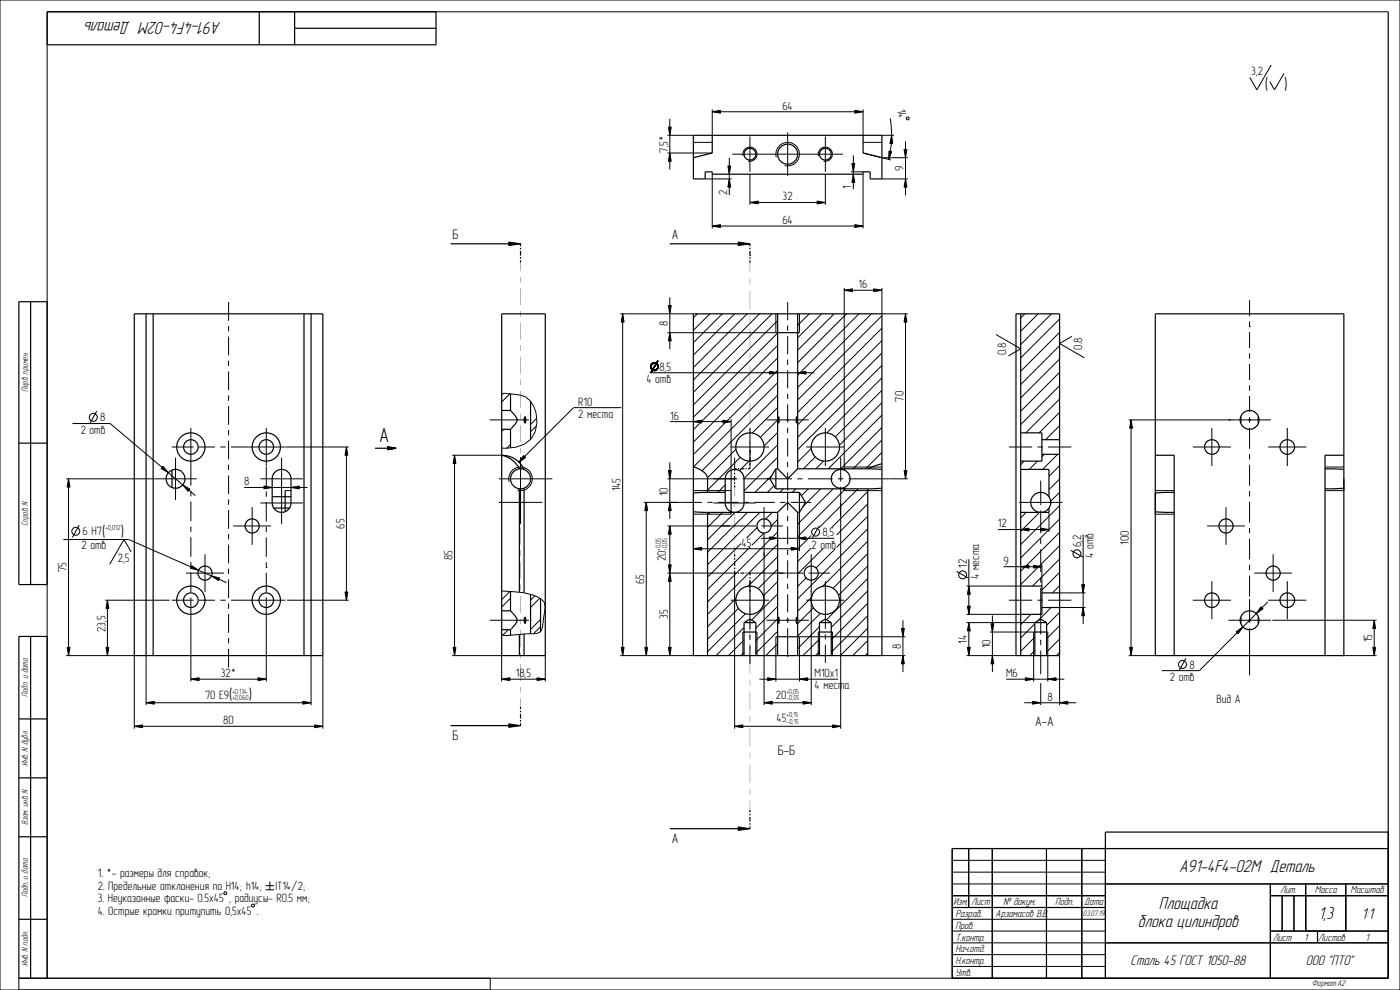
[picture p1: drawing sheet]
<svg xmlns="http://www.w3.org/2000/svg" width="594mm" height="420mm" viewBox="0 0 594 420" stroke-linecap="round" stroke-linejoin="round" font-family="sans-serif">
<g fill="#000">
<path d="M302.2 47.4l3.5-.6v1.2zM362.7 46.8l3.5 .6-3.5 .6zM378.3 57.4l.5 3.5h-1.2zM309.4 75.9l.6 3.5h-1.2zM308.8 70.4h1.2l-.6 3.5zM362.1 73.9l.6 3.5h-1.2zM361.5 69.4h1.2l-.6 3.5zM377.2 64.1l1.2 .2-1.3 3.3zM384.2 75.9l.6 3.5h-1.2zM383.6 63.4h1.2l-.6 3.5zM302.2 95.9l3.5-.6v1.2zM318.2 85.9l3.5-.6v1.2z"/>
<path d="M346.7 85.3l3.5 .6-3.5 .6zM362.7 95.3l3.5 .6-3.5 .6zM215.9 102.7l5 .7-5 .8zM313.2 102.7l5 .7-5 .8zM264.2 133.1l.6 3.5h-1.2zM283.6 129.6h1.2l-.6 3.5zM358.2 123.1l3.5-.6v1.2zM370.7 122.5l3.5 .6-3.5 .6zM384.2 133.1l.6 3.5h-1.2zM284.2 141.1l.6 3.5h-1.2zM294.2 178.9l3.5-.6v1.2zM306.7 178.3l3.5 .6-3.5 .6z"/>
<path d="M479.9 178.1l.6 3.5h-1.2zM147 189.6l.6 3.5h-1.2zM192.9 193.1l.6 3.5h-1.2zM222.2 193.3l.8 .8-2.9 2.1zM29.1 203.1l.6 3.5h-1.2zM69.1 197.8l2.3 2.8-3-1.8zM77.5 205.7l3.1 1.8-.8 .9zM112 206.2l3.5 .6-3.5 .6zM123.5 206.8l3.5-.6v1.2zM274.2 213.1l.6 3.5h-1.2zM383.6 199.6h1.2l-.6 3.5zM284.2 223.1l.6 3.5h-1.2z"/>
<path d="M294.2 232.8l3.5-.6v1.2zM326.4 227.8l3.5 .6-3.5 .6zM338.4 228.4l3.5-.6v1.2zM335.7 232.2l3.5 .6-3.5 .6zM433.1 224.7l3.5-.6v1.2zM441.6 224.1l3.5 .6-3.5 .6zM45.6 254.6l.6 3.5h-1.2zM81.3 240l2.9 1.9-3.4-.8zM89.7 244.3l3.5 .9-.5 1.1zM146.4 251.1h1.2l-.6 3.5zM284.2 243.1l.6 3.5h-1.2zM283.6 239.6h1.2l-.6 3.5z"/>
<path d="M411.1 248.6l.6 3.5h-1.2zM433.1 240.4l3.5-.6v1.2zM438.6 239.8l3.5 .6-3.5 .6zM459.6 257.7l.6 3.5h-1.2zM459 248h1.2l-.6 3.5zM28.5 274.6h1.2l-.6 3.5zM45 274.6h1.2l-.6 3.5zM192.3 274.6h1.2l-.6 3.5zM263.6 274.6h1.2l-.6 3.5zM273.6 274.6h1.2l-.6 3.5zM283.6 274.6h1.2l-.6 3.5zM383.1 278.1l.6 3.5h-1.2z"/>
<path d="M382.5 266.6h1.2l-.6 3.5zM410.5 257.1h1.2l-.6 3.5zM410.5 274.6h1.2l-.6 3.5zM411.1 264.1l.6 3.5h-1.2zM421.1 278.1l.6 3.5h-1.2zM420.5 264.6h1.2l-.6 3.5zM479.3 274.6h1.2l-.6 3.5zM524.5 268l2.9-2-2.1 2.9zM535 257.4l.9 .8-2.9 2.1zM582.5 274.6h1.2l-.6 3.5zM583.1 263.1l.6 3.5h-1.2zM62 298.1l3.5-.6v1.2z"/>
<path d="M128.5 297.5l3.5 .6-3.5 .6zM212.9 288.1l3.5-.6v1.2zM227.9 287.5l3.5 .6-3.5 .6zM324.2 298.1l3.5-.6v1.2zM325.7 287.5l3.5 .6-3.5 .6zM339.2 288.1l3.5-.6v1.2zM340.7 297.5l3.5 .6-3.5 .6zM435.1 287.5l3.5 .6-3.5 .6zM438.1 297.5l3.5 .6-3.5 .6zM444.6 288.1l3.5-.6v1.2zM449.6 298.1l3.5-.6v1.2zM57 308.1l3.5-.6v1.2z"/>
<path d="M133.5 307.5l3.5 .6-3.5 .6zM215.9 307.1l5 .7-5 .8zM311.7 308.1l3.5-.6v1.2zM353.2 307.5l3.5 .6-3.5 .6zM313.2 350.8l5 .8-5 .7z"/>
</g>
<g fill="none" stroke="#000" stroke-width=".42">
<path d="M0 0h594v420h-594zM589 5h-569v410M302.2 47.4l3.5-.6v1.2zM302.2 46.4v11M302.2 47.4h64M362.7 46.8l3.5 .6-3.5 .6zM366.2 46.4v11M374.2 57.4h5.1M377.7 50.2a42.2 42.2 0 0 1-.6 17.4M378.3 57.4l.5 3.5h-1.2zM384.2 59.9v23M384.7 49.7l.9 .2-.1 .9-.9-.2z"/>
<path d="M294.2 60.4h8M299.2 75.9h11.2M302.2 73.9v23M308.8 70.4h1.2l-.6 3.5zM309.4 75.9l.6 3.5h-1.2zM309.4 66.9v15.8M315.3 66.2a3 3 0 0 1 2.6-3.8 3 3 0 0 1 3.3 3.3 3 3 0 0 1-3.8 2.6M318.2 73.9v13M329.4 66.7a5 5 0 0 1 4.4-6.3 5 5 0 0 1 5.4 5.4 5 5 0 0 1-6.3 4.4M347.3 66.2a3 3 0 0 1 2.6-3.8 3 3 0 0 1 3.3 3.3 3 3 0 0 1-3.8 2.6M350.2 73.9v13M361.1 72.9h5.1"/>
<path d="M361.5 69.4h1.2l-.6 3.5zM362.1 73.9l.6 3.5h-1.2zM362.1 65.9v14.4M366.2 60.4h8M366.2 64.9l11.8 3M366.2 73.9v23M374.2 75.9h11M374.2 66.9h11M377.2 64.1l1.2 .2-1.3 3.3zM383.6 63.4h1.2l-.6 3.5zM384.2 75.9l.6 3.5h-1.2zM302.2 95.9l3.5-.6v1.2z"/>
<path d="M302.2 95.9h64M318.2 85.9l3.5-.6v1.2zM318.2 85.9h32M346.7 85.3l3.5 .6-3.5 .6zM362.7 95.3l3.5 .6-3.5 .6zM215.9 102.7l5 .7-5 .8zM313.2 102.7l5 .7-5 .8zM263.2 133.1h31M264.2 133.1l.6 3.5h-1.2zM264.2 133.1v145M283.6 129.6h1.2l-.6 3.5zM284.2 126.1v22"/>
<path d="M295.9 133.1l-1.7 1.7M301.2 133.1l-7 7M306.4 133.1l-12.2 12.3M311.7 133.1l-17.5 17.6M317 133.1l-22.8 22.8M322.3 133.1l-28.1 28.1M327.5 133.1l-33.3 33.4M329.2 133.1v8h-46M329.9 136l-35.7 35.8M339.2 133.1v8M343.4 133.1l-5 5M348.6 133.1l-10.2 10.2"/>
<path d="M353.9 133.1l-15.5 15.5M358.2 123.1l3.5-.6v1.2zM358.2 122.1v76h16M358.2 123.1h16M359.2 133.1l-20.8 20.8M364.4 133.1l-26 26M369.7 133.1l-31.3 31.3M370.7 122.5l3.5 .6-3.5 .6zM374.2 133.9l-35.8 35.8M374.2 139.2l-35.8 35.8M374.2 122.1v11h11M384.2 133.1l.6 3.5h-1.2z"/>
<path d="M384.2 133.1v70M434.8 133.1l-1.7 1.8M440.5 133.1l-7.4 7.4M446.1 133.1l-13 13.1M449.6 135.4l-16.5 16.5M284.2 141.1l.6 3.5h-1.2zM329.9 141.3l-35.7 35.7M329.9 146.6l-35.7 35.7M329.9 151.8l-35.7 35.8M329.9 157.1l-35.7 35.7M374.2 144.5l-35.8 35.7M374.2 149.8l-35.8 35.7"/>
<path d="M374.2 155l-35.8 35.8M449.6 141l-16.5 16.5M449.6 146.7l-16.5 16.5M449.6 152.3l-16.5 16.5M449.6 158l-16.5 16.5M30.7 179.7h16l36.2 30.5M41 174.4l-2.9 5.3M212.9 167.1a25 25 0 0 1 10.2 1.3 13 13 0 0 1 2.2 17.9 15.7 15.7 0 0 1-12.4 3.8M213.4 166.9l-.5 .6M216.3 167.1l-3.4 3.5M225.3 170.5l-.2 .2M227.7 177.5l-2.6 2.6"/>
<path d="M263.6 172.9h-20.2l-23.3 23.3M284.4 178.9h25.8M294.2 178.9l3.5-.6v1.2zM306.7 178.3l3.5 .6-3.5 .6zM310.2 177.9v30.2h-16M329.9 162.4l-35.6 35.6M329.9 167.6l-32.1 32.1M329.9 172.9l-10.8 10.8M329.9 178.2l-7.3 7.3M374.2 160.3l-23.4 23.4M374.2 165.6l-19.8 19.8M374.2 170.8l-18.1 18.1"/>
<path d="M374.2 176.1l-22.8 22.8M449.6 169.3l-14.4 14.3M449.6 163.6l-16.5 16.5M449.6 174.9l-8.7 8.7M478.9 178.1h43.4M479.9 178.1l.6 3.5h-1.2zM479.9 178.1v100M69.1 197.8l2.3 2.8-3-1.8zM119.5 194.1v28.3M121.2 189.6h26.8M147 189.6l.6 3.5h-1.2zM147 189.6v65"/>
<path d="M191.9 193.1h21M192.9 193.1l.6 3.5h-1.2zM192.9 193.1v85M213.7 182.1l-.8 .9M216.6 188.6l-1.6 1.6M222.2 193.3l.8 .8-2.9 2.1zM227.6 180.7l-2.5 2.5M311.7 194.1v4.8M312.3 190.6l-12.1 12.1M314.1 194l-13.9 13.9M317.8 195.6l-4.1 4.1M329.9 183.5l-5.7 5.7"/>
<path d="M329.9 188.7l-14.2 14.3M329.9 194l-14.2 14.3M344.2 190.2l-5.8 5.8M345.9 193.8l-5 5.1M349.5 195.6l-3.4 3.3M374.2 181.4l-17.5 17.5M374.2 186.7l-12.2 12.2M374.2 191.9l-7 7M383.6 199.6h1.2l-.6 3.5zM434.5 195.6l-1.4 1.5M440.2 195.6l-3.5 3.5M443.1 192.7l-1 1.1"/>
<path d="M448.7 192.7l-6.4 6.4M449.6 180.6l-6 5.9M449.6 186.3l-.3 .2M449.6 197.6l-4.5 4.5M562.2 198.1h8M28.1 203.1h37.4M29.1 203.1l.6 3.5h-1.2zM29.1 203.1v75M77.5 205.7l3.1 1.8-.8 .9zM103.6 206.8h26.9M110.5 213.4h18M110.5 203.1h18"/>
<path d="M112 206.2l3.5 .6-3.5 .6zM121 208.1h2.5M123.5 206.8l3.5-.6v1.2zM216 204.4a5 5 0 0 1 4.4-6.2 5 5 0 0 1 5.4 5.4 5 5 0 0 1-6.2 4.4M273.2 213.1h14.4M274.2 213.1l.6 3.5h-1.2zM274.2 213.1v65M294.2 218.1h16M294.2 209.2v24.6M301.3 217.4l-1.1 1.1M302.7 213.4h18M306.6 217.4l-6.4 6.3"/>
<path d="M307.7 205.7l-3.2 3.2M311.8 217.4l-11.6 11.6M312.8 203.1h-10.1M315.1 203.1h11.6M317.1 217.4l-16.9 16.9M322.4 217.4l-22.2 22.2M327.5 201.7l-7.2 7.2M327.6 217.4l-2.8 2.8M328.4 206.1l-2.8 2.8M332.4 207.4l-1.5 1.5M337.6 207.4l-1.5 1.5M339.2 217.4v16.4"/>
<path d="M342.9 207.4l-2.9 2.9M348.2 207.4l-7.5 7.5M353.5 207.4l-15.1 15M356.7 213.3v95.8M358.2 208.1h16M358.7 207.4l-20.3 20.3M364 207.4l-16.4 16.4M368.2 208.5l-15.4 15.3M368.2 213.8l-13.2 13.2M368.2 219l-13.2 13.3M377.4 203.1h7.8M435.4 217.4l-2.3 2.3"/>
<path d="M441.1 217.4l-8 8M445.1 217.6v8.1M449.6 203.2l-4.5 4.5M449.6 208.9l-3.8 3.8M449.6 214.5l-16.5 16.5M490.2 218.1h8M490.2 208.1h8M562.2 208.1h8M26.9 228.9h27.7l41.5 18.3M33.6 222.8l-2.9 5.2M81.3 240l2.9 1.9-3.4-.8zM283.2 223.1h26.5"/>
<path d="M283.6 239.6h1.2l-.6 3.5zM284.2 223.1l.6 3.5h-1.2zM284.2 223.1v55M294.2 232.8l3.5-.6v1.2zM294.2 232.8h45M314.4 230.6l-14.2 14.2M318.2 232.1l-18 18M321.3 223.8l-4.6 4.5M322.9 228.4h31.1M324.2 226.1l-5.2 5.2M324.2 234.3v64.8M326.4 227.8l3.5 .6-3.5 .6z"/>
<path d="M329.9 220.4l-2.7 2.7M329.9 225.6l-29.7 29.8M329.9 230.9l-29.7 29.7M329.9 236.2l-12.5 12.5M335.7 232.2l3.5 .6-3.5 .6zM338.4 228.4l3.5-.6v1.2zM344.2 227.2l-5.8 5.8M344.2 232.5l-5.8 5.7M347.5 223.1l-2.9 5.3M349 232.9l-10.6 10.6M354.3 232.9l-8.1 8.1M368.2 224.3l-29.8 29.7"/>
<path d="M368.2 229.6l-19.2 19.2M368.2 234.9l-14.8 14.7M411.1 237.2v23.4M423.4 224.7h21.7M433.1 224.7l3.5-.6v1.2zM438.6 239.8l3.5 .6-3.5 .6zM441.6 224.1l3.5 .6-3.5 .6zM442.1 239.4v9.2M449.6 220.2l-16.5 16.5M449.6 225.9l-16.5 16.5M449.6 231.5l-16.5 16.5M449.6 237.2l-11.5 11.4"/>
<path d="M454.3 233.5l5.3 2.9M459.6 226.8v37.9M44.6 254.6h27.4M45.6 254.6l.6 3.5h-1.2zM45.6 254.6v23.5M89.7 244.3l3.5 .9-.5 1.1zM121.8 254.6h26.2M146.4 251.1h1.2l-.6 3.5zM212.9 250.7l4.8 .3a19.9 19.9 0 0 1 12.2 3.4l1.1 1.2 .3 1.9-1.2 9.2-.9 1.5-1.4 .6-13.1 .9-1.8-.3M216.3 250.9l-3.4 3.5M216.6 253.8l-3.7 3.7M227 252.7l-1.9 1.9"/>
<path d="M229 253.8l-3.9 3.9M283.2 243.1h28.5v66M284.2 243.1l.6 3.5h-1.2zM312.3 253.9l-12.1 12M313.3 258.1l-13.1 13.1M318.2 243.1h14.2M329.9 241.5l-8.3 8.2M329.9 246.7l-6 6.1M329.9 252l-11 11.1M329.9 257.3l-9.2 9.2M342 245.2l-3.6 3.6M344.2 250.8v48.3"/>
<path d="M344.3 253.4l-5.9 5.9M345.2 257.9l-6.8 6.7M368.2 240.1l-12.4 12.4M368.2 245.4l-17.5 17.5M368.2 250.7l-15.5 15.5M368.2 255.9l-15.5 15.5M405.8 242.4l5.3 2.9M410.1 248.6h23M410.5 257.1h1.2l-.6 3.5zM411.1 248.6l.6 3.5h-1.2zM425.8 240.4h16.3M433.1 240.4l3.5-.6v1.2z"/>
<path d="M446 257.7l-5.7 5.7M449.6 257.7h11M449.6 251.5h11M449.6 242.8l-7.5 7.5M449.6 248.5l-3.1 3M449.6 259.8l-5.5 5.5M459 248h1.2l-.6 3.5zM459.6 257.7l.6 3.5h-1.2zM535 257.4l.9 .8-2.9 2.1zM537.9 255.3l-29 29.2h-16M28.1 278.1h28.9v31M28.5 274.6h1.2l-.6 3.5z"/>
<path d="M45 274.6h1.2l-.6 3.5zM62 278.1v21M132 278.1v21M137 278.1v31M191.9 278.1h21v11M192.3 274.6h1.2l-.6 3.5zM215.7 267.1l-2.3 2.3M229.4 262.8l-4.3 4.2M229.4 265.9l-3 3M231.4 278.1v11M263.2 278.1h31M263.6 274.6h1.2l-.6 3.5z"/>
<path d="M273.6 274.6h1.2l-.6 3.5zM283.6 274.6h1.2l-.6 3.5zM315.2 268.1v10M315.7 266.3l-11.9 11.8M315.7 271.5l-6.6 6.6M315.7 276.8l-1.4 1.3M316.3 260.3l-16.1 16.2M321.2 268.1v10M329.2 270.1v19M329.9 262.5l-9.2 9.3M329.9 267.8l-9.2 9.3M329.9 273.1l-5 5"/>
<path d="M347.2 268.1v10M347.7 265.9l-9.3 9.2M347.7 271.2l-7 6.9M347.7 276.4l-1.7 1.7M348.1 260.2l-9.7 9.7M353.2 268.1v10M368.2 261.2l-15.5 15.5M368.2 266.5l-11.7 11.6M368.2 271.8l-6.4 6.3M368.2 277l-1.1 1.1M374.2 278.1h9.9M382.5 266.6h1.2l-.6 3.5z"/>
<path d="M383.1 278.1l.6 3.5h-1.2zM383.1 263.1v22M384.1 270.1h-44.9v19M410.1 278.1h21M410.1 264.1h29M410.1 260.6h23M410.5 274.6h1.2l-.6 3.5zM411.1 264.1l.6 3.5h-1.2zM411.1 264.1v14M420.1 268.1h18.4M420.5 264.6h1.2l-.6 3.5zM421.1 278.1l.6 3.5h-1.2z"/>
<path d="M421.1 261.1v24M437.4 260.6l-4.3 4.4M438.6 268.1v21M439.1 264.6l-6 6M439.1 270.3l-6 6M439.1 276l-2.2 2.1M444.6 268.1v21M449.6 278.1v21M449.6 265.5l-5.5 5.5M449.6 271.1l-5.5 5.5M449.6 276.8l-1.4 1.3M478.9 278.1h11.7"/>
<path d="M479.3 274.6h1.2l-.6 3.5zM503.2 279.3l-3 5.2M524.5 268l2.9-2-2.1 2.9zM539.8 263.1h44.3M569.4 278.1h14.7M582.5 274.6h1.2l-.6 3.5zM583.1 263.1l.6 3.5h-1.2zM583.1 263.1v15M62 298.1l3.5-.6v1.2zM62 298.1h70M128.5 297.5l3.5 .6-3.5 .6zM212.9 288.1l3.5-.6v1.2z"/>
<path d="M212.9 288.1h18.5M227.9 287.5l3.5 .6-3.5 .6zM322.2 288.1h33.4M324.2 298.1l3.5-.6v1.2zM324.2 298.1h20M325.7 287.5l3.5 .6-3.5 .6zM339.2 288.1l3.5-.6v1.2zM340.7 297.5l3.5 .6-3.5 .6zM426.9 288.1h24.7M434.6 298.1h22M435.1 287.5l3.5 .6-3.5 .6zM438.1 297.5l3.5 .6-3.5 .6z"/>
<path d="M441.6 289.8v9.3M444.6 288.1l3.5-.6v1.2zM449.6 298.1l3.5-.6v1.2zM57 308.1l3.5-.6v1.2zM57 308.1h80M133.5 307.5l3.5 .6-3.5 .6zM215.9 307.1l5 .7-5 .8zM311.7 308.1l3.5-.6v1.2zM311.7 308.1h45M353.2 307.5l3.5 .6-3.5 .6zM313.2 350.8l5 .8-5 .7zM411 360v25"/>
<path d="M421 360v55M444 360v55M459 360v55M469 360v55M95.3 378.4l.9 .3-.3 .8-.9-.3zM112.8 375.7h3.5M112.8 377.5h3.5M114.5 374v3.5M404 365h65M404 370h65M404 375h185M404 380h65"/>
<path d="M539 380h50M539 375v40M544 380v15M549 380v15M554 375v20M571 375v20M107 383.6l.9 .3-.3 .9-.9-.3zM404 385h65M404 390h65M404 395h65M404 400h185M539 395h50"/>
<path d="M559 395v5M208 415v5M404 415v-55h185v55h-581v5M404 405h65M404 410h65"/>
<circle cx="39.5" cy="177.1" r="1.72"/>
<circle cx="32.1" cy="225.4" r="1.72"/>
<circle cx="346" cy="225.7" r="1.72"/>
<circle cx="456.9" cy="235" r="1.72"/>
<circle cx="408.4" cy="243.9" r="1.72"/>
<circle cx="501.7" cy="281.9" r="1.72"/>
</g>
<g fill="none" stroke="#000" stroke-width=".51">
<path d="M20 5h165v14h-165zM110 5v14M125 12h60M125 5v14M589 5v410h-185v-55h185M302.2 57.4h-8v9.5M366.2 57.4h8v9.5M294.2 75.9h5v-3h3v1h64v-1h3v3h5M191.2 103.4h29.7v1M220.9 105.1v.7M220.9 106.4v2M220.9 109.1v.7"/>
<path d="M220.9 110.4v1M284.2 103.4h34v1M318.2 108.4h.1M318.2 105.1v.7M318.2 106.4v2M318.2 109.1v.7M318.2 110.4v1M8 128h12v120h-12zM13 128v120M57 133.1h80v145h-80zM62 133.1v145M65 133.1v145"/>
<path d="M129 133.1v145M132 133.1v145M212.9 133.1h18.5v145M329.9 133.1v65.8M338.4 133.1v65.8M431.1 133.1h18.5v145h-18.5zM433.1 133.1v145M570.2 133.1h-80v85M329.2 141.1h10M212.9 167.1v23M212.9 174.1h3.7M216.6 174.1l1.4 1.6a2.78 2.78 0 0 1 .2 4.7l-1.6 1.7"/>
<path d="M216.6 167.1v7M225.1 177.9v.5M225.1 170.2v7.7M225.1 178.4v8M8 188h12M73 199.4v7.4M212.9 193.1a10.6 10.6 0 0 1 7.5 5.8M212.9 193.1a10.3 10.3 0 0 1 9.5 6.1M212.9 193.1v85M212.9 182.1h3.7M216.6 182.1v7.9M294.2 197.9a8.7 8.7 0 0 1 6 4.6v6.4"/>
<path d="M312.5 198.9h-.8v1M313 198.9h.6M314.1 198.9h1.7M316.3 198.9h.5M318.2 191.9h.1M318.2 190.9v1M318.2 192.6v.6M318.2 193.9v2M318.2 196.6v.6M318.2 197.9v1h-.8M329.2 198.9v8.5M329.2 198.9l-2.6 4.2 2.6 4.3"/>
<path d="M329.2 198.9h.7M329.9 198.9l4.3 4.2 4.2-4.2M338.4 198.9h29.8M358.2 198.1v1.3M368.2 198.9l6 .3M374.2 196.8l-6 2.1M433.1 183.6h9v12h-9M433.1 199.1h12v11.6M442.1 192.7h7.5M442.1 186.5h7.5M490.2 193.1h8v85M562.2 198.9l8 .3"/>
<path d="M115.5 210.7h8M116.1 215.5h6.7M116.6 200.3a4 4 0 0 1 4.4-.9 4 4 0 0 1 2.5 3.7v10.3a4 4 0 0 1-4 4 4 4 0 0 1-4-4v-10.3l.3-1.5zM121 208.1v9M216.6 203.1a4.2 4.2 0 0 1 4.3-4.2 4.2 4.2 0 0 1 4.2 4.2M294.2 217.1l6 .3M300.2 217.4v60.7M300.2 217.4h29.7M300.2 208.9h7.5M310.2 208.1v10M311.7 200.6v.6M311.7 201.9v2"/>
<path d="M311.7 204.6v.6M311.7 205.9v1M311.8 217.4a4 4 0 0 0 3.9-4v-10.3a4 4 0 0 0-4-4 4 4 0 0 0-4 4v10.3a4 4 0 0 0 4 4M315.7 208.9h23.5M329.2 207.4h39M329.9 217.4l4.3-4.3 4.2 4.3M329.9 217.4v60.7M338.4 217.4h.8M338.4 217.4v60.7M339.2 208.9v8.5M339.2 208.9l2.5 4.2-2.5 4.3M358.2 206.8v1.3"/>
<path d="M368.2 207.4v70.7M374.2 207.1l-6 .3M374.2 203.1v-70h-80v76.1l6-.3M445.1 215.5v1.9h-12M570.2 208.1v-15h-8v85M311.7 235.1v1M311.7 236.8v.7M311.7 238.1v2M212.9 259.1h3.7M216.6 259.1l1.4 1.6a2.91 2.91 0 0 1-.1 5l-1.3 1.4M216.6 251v8.1M225.1 252.2v10.7"/>
<path d="M229.4 254v13.9M311.7 242.1v1h.8M311.7 240.8v.7M313 243.1h.6M314.1 243.1h1.7M316.3 243.1h.5M317.4 243.1h.8v1M318.2 244.8v.7M318.2 246.1v2M318.2 248.8v.7M318.2 250.1v1M433.1 248.6h9v12h-9"/>
<path d="M442.1 257.7h7.5M442.1 251.5h7.5M8 270h12v145h-12zM13 270v145M212.9 267.1h3.7M216.6 267.1v2.4M225.1 262.9v.5M225.1 263.4v5.5M294.2 278.1h80M315.2 268.1h6M315.7 264.1h5M315.7 264.1l2.5-1.5 2.5 1.5"/>
<path d="M315.7 264.1v14M320.7 264.1v14M329.2 270.1h10M347.2 268.1h6M347.7 264.1h5M347.7 264.1l2.5-1.5 2.5 1.5M347.7 264.1v14M352.7 264.1v14M438.6 268.1h6M439.1 264.1h5M439.1 264.1l2.5-1.5 2.5 1.5M439.1 264.1v14"/>
<path d="M444.1 264.1v14M220.9 299.8v1M8 305h12M220.9 306.8v1h-29.7M220.9 301.5v.7M220.9 302.8v2M220.9 305.5v.7M8 330h12M8 355h12M318.2 350.6v1h-34M318.2 343.6v1M318.2 345.2v.7"/>
<path d="M318.2 346.6v2M318.2 349.2v.7M411 360v25M421 360v55M444 360v55M459 360v55M589 353h-120v62M404 380h65M469 375h120M539 380h50M539 375v40M544 380v15"/>
<path d="M549 380v15M554 375v20M571 375v20M8 390h12M404 385h65M469 400h120M539 395h50M559 395v5"/>
<circle cx="318.2" cy="189.6" r="6"/>
<circle cx="350.2" cy="189.6" r="6"/>
<circle cx="441.6" cy="213.1" r="4.3"/>
<circle cx="324.2" cy="223.1" r="3"/>
<circle cx="318.2" cy="254.6" r="6"/>
<circle cx="344.2" cy="243.1" r="3"/>
<circle cx="350.2" cy="254.6" r="6"/>
</g>
<g fill="none" stroke="#b5b5b5" stroke-width=".42">
<path d="M220.9 111.4v3.7M220.9 117.5v2.4M318.2 111.4v4M318.2 118.1v2.6M220.9 122.3v7.3M220.9 132v2.4M220.9 136.8v7.2M318.2 123.4v7.9M318.2 133.9v2.7M318.2 139.2v8M220.9 146.5v2.4M220.9 151.3v7.2"/>
<path d="M318.2 149.8v2.7M318.2 155.1v8M220.9 161v2.4M220.9 165.8v7.2M220.9 175.4v2.5M318.2 165.7v2.7M318.2 171v8M220.9 180.3v7.2M220.9 189.9v2.5M220.9 194.8v7.2M318.2 181.6v2.7M318.2 186.9v4"/>
<path d="M220.9 204.4v2.4M220.9 209.3v7.2M220.9 218.9v2.4M311.7 206.9v3.5M311.7 212.8v2.3M311.7 217.5v7M220.9 223.8v7.2M220.9 233.4v2.4M220.9 238.2v7.3M311.7 226.9v2.4M311.7 231.6v3.5M220.9 247.9v2.4"/>
<path d="M220.9 252.7v7.3M318.2 251.1v3.9M318.2 257.5v2.6M220.9 262.4v2.4M220.9 267.2v7.3M220.9 276.9v2.4M318.2 262.7v7.7M318.2 272.9v2.6M318.2 278.1v7.7M220.9 281.7v7.3M220.9 291.4v2.4M220.9 296.2v3.6"/>
<path d="M318.2 288.4v2.5M318.2 293.5v7.7M318.2 303.8v2.5M318.2 308.9v7.7M318.2 319.2v2.5M318.2 324.3v7.7M318.2 334.6v2.6M318.2 339.7v3.9"/>
</g>
<!-- layer: AXES -->
<g fill="none" stroke="#000" stroke-width=".42">
<path d="M318.2 57.9v15M334.2 56.2v18.5M350.2 57.9v15M310.7 65.4h47M97 128.1v8M97 138.3v2.3M334.2 128.1v7.7M334.2 138.1v2.2M530.2 138.6h.1M530.2 127.3v6.8M530.2 136.4v2.2M97 142.8v8"/>
<path d="M97 153v2.3M97 157.5v8M334.2 142.6v7.7M334.2 152.5v2.3M334.2 157.1v7.7M530.2 140.9v6.8M530.2 149.9v2.3M530.2 154.4v6.8M97 167.7v2.3M97 172.3v7.9M207.9 178.1h16.5M325.2 178.1h18"/>
<path d="M334.2 167v2.3M334.2 171.5v7.7M521.2 178.1h18M530.2 163.5v2.2M530.2 168v6.8M530.2 177v2.3M72.9 189.6h9.2M74.5 194.1v18M81 181.5v24.5M84.4 189.6h6.8M93.5 189.6h2.2M97 182.4v2.3"/>
<path d="M97 187v7.9M97 197.2v2.2M113 181.5v16.2M113 198v8.2M121.1 189.6h-23.1M220.9 193.9v28.5M310.1 189.6h16.2M318.2 181.5v16.2M334.2 181.5v2.2M334.2 186v7.7M334.2 195.9v2.3M342.1 189.6h16.2"/>
<path d="M350.2 181.5v16.2M356.7 194.1v10.2M428.1 189.6h9.8M440.2 189.6h2.2M444.7 189.6h9.9M506.1 189.6h16.2M514.2 181.5v16.2M530.2 181.5v8.9M530.2 192.7v2.2M530.2 197.2v8.9M538.1 189.6h16.2M546.2 181.5v16.2"/>
<path d="M65.5 203.1h18M81 208.3v2.3M81 212.8v8.3M97 201.7v7.9M97 211.9v2.2M97 216.4v7.9M107 215.1v16M113 208.5v2.2M113 213v8.2M211.6 213.1h18.5M234.4 203.1h-22.8M289.2 213.1h8.7"/>
<path d="M300.1 213.1h2.3M304.6 213.1h8.7M315.6 213.1h2.2M320.1 213.1h8.6M324.2 215.1v9.2M325.5 203.1h.1M325.5 203.1h10.5M331 213.1h2.3M334.2 200.4v7.7M334.2 208.9v7.6M334.2 218.8v2.3M335.5 213.1h8.7"/>
<path d="M338.3 203.1h2.2M342.8 203.1h10.5M355.6 203.1h2.2M356.7 206.5v12.3M360.1 203.1h17.2M432.3 213.1h18.5M441.6 203.9v10.4M441.6 216.5v9.7M520.2 215.1v16M530.2 208.3v2.3M530.2 212.8v8.9M81 223.4v2.2"/>
<path d="M81 227.9v8.3M81 238.4v2.3M87 235.1v16M97 226.6v2.2M97 231.1v7.9M99 223.1h16M113 223.5v2.3M113 228v8.2M113 238.5v2.3M306.3 223.1h14.5M323.1 223.1h9.1M324.2 226.5v9.4"/>
<path d="M334.2 223.3v7.6M334.2 233.2v2.3M334.2 237.7v7.6M344.2 235.1v16M441.6 228.5v2.2M441.6 233v9.7M512.2 223.1h16M530.2 224v2.2M530.2 228.5v8.9M530.2 239.6v2.3M540.2 235.1v16M72.9 254.6h9.2"/>
<path d="M79 243.1h16M81 240.7h.1M81 243v8.3M81 253.5v9.2M84.4 254.6h6.8M93.5 254.6h2.2M97 241.3v2.2M97 245.8v7.9M97 256v2.2M98 254.6h23.1M113 240.8h.1M113 243v8.3"/>
<path d="M113 253.5v9.2M310.1 254.6h16.2M318.2 246.5v20.5M330.2 243.1h10.6M334.2 247.6v2.3M334.2 252.1v7.7M342.1 254.6h16.2M343.1 243.1h9.1M350.2 246.5v20.3M428.1 254.6h9.8M440.2 254.6h2.2M441.6 244.9v2.3"/>
<path d="M441.6 249.4v19.8M444.7 254.6h9.9M506.1 254.6h16.2M514.2 246.5v16.2M530.2 244.2v8.8M530.2 254.1v10.2M532.2 243.1h16M538.1 254.6h16.2M546.2 246.5v16.2M97 260.5v7.9M97 270.7v2.2M97 275.2v7.9"/>
<path d="M207.9 263.1h16.5M318.2 269.3v2.3M318.2 273.8v7.9M325.2 263.1h18M334.2 262v2.3M334.2 266.5v12.2M350.2 269v2.3M350.2 273.5v7.7M441.6 271.4v2.3M441.6 276v10M521.2 263.1h18M530.2 266.5v20"/>
</g>
<g fill="none" stroke="#000" stroke-width=".51">
<path d="M294.2 75.9v-9l8-2v-7.5h64v7.5l8 2v9M212.9 133.1v34M570.2 133.1v60M222.9 176.7l.2 1.4-.2 1.4M222.9 176.7l-.6 1.6 .6 1.2M222.9 176.7v2.8M330.4 176.7v2.8l-.2-1.4zM337.9 176.7l.3 1.4-.3 1.4zM526.4 176.8v2.7M533.9 176.8v2.7M74.9 199.2h-.7M212.9 190.1v3"/>
<path d="M74.8 207.1h-.8M216.6 203.1a4.2 4.2 0 0 0 4.3 4.3 4.2 4.2 0 0 0 4.2-4.3M220.4 207.4v43.9M222.4 207.1v44.4M294.2 209.2v68.9M374.2 203.1v75M445.8 213.1v.7M490.2 217.1l8 .3M570.2 203.1v75h-80v-68.9l8-.3M570.2 207.1l-8 .3M212.9 278.1h18.5M220.4 269.2v8.9"/>
<path d="M222.4 269v9.1M222.9 261.7l-.6 1.6 .6 1.2M222.9 261.7l.2 1.4-.2 1.4M222.9 261.7v2.8M330.4 261.7v2.8l-.2-1.4zM337.9 261.7l.3 1.4-.3 1.4zM526.4 261.8v2.7M533.9 261.8v2.7"/>
<circle cx="318.2" cy="65.4" r="2.5"/>
<circle cx="334.2" cy="65.4" r="4.3"/>
<circle cx="350.2" cy="65.4" r="2.5"/>
<circle cx="334.2" cy="178.1" r=".26"/>
<circle cx="530.2" cy="178.1" r="4"/>
<circle cx="530.2" cy="178.1" r=".26"/>
<circle cx="81" cy="189.6" r="6"/>
<circle cx="81" cy="189.6" r="3.1"/>
<circle cx="113" cy="189.6" r="6"/>
<circle cx="113" cy="189.6" r="3.1"/>
<circle cx="514.2" cy="189.6" r="3.1"/>
<circle cx="546.2" cy="189.6" r="3.1"/>
<circle cx="74.5" cy="203.1" r="4"/>
<circle cx="356.7" cy="203.1" r="4"/>
<circle cx="107" cy="223.1" r="3"/>
<circle cx="520.2" cy="223.1" r="3"/>
<circle cx="81" cy="254.6" r="6"/>
<circle cx="81" cy="254.6" r="3.1"/>
<circle cx="87" cy="243.1" r="3"/>
<circle cx="113" cy="254.6" r="6"/>
<circle cx="113" cy="254.6" r="3.1"/>
<circle cx="514.2" cy="254.6" r="3.1"/>
<circle cx="540.2" cy="243.1" r="3"/>
<circle cx="546.2" cy="254.6" r="3.1"/>
<circle cx="334.2" cy="263.1" r=".26"/>
<circle cx="530.2" cy="263.1" r="4"/>
<circle cx="530.2" cy="263.1" r=".26"/>
</g>
<!-- layer: DETAILS -->
<path d="M539.3 27.6l-6 10.5-3-5.2M544.8 31.1l-4 7-2.1-3.5M422.6 141.9l10.5 6.1-5.3 3M454.8 142.7l-5.2 3 10.5 6.1M164.5 189.5l3.6 .7-3.6 .6zM55.6 234.1l-3-5.2-6.1 10.5" fill="none" stroke="#000" stroke-width=".42"/>
<path d="M159.1 190.2h9M164.5 189.5l3.6 .7-3.6 .6z" fill="none" stroke="#000" stroke-width=".51"/>
<path d="M164.5 189.5l3.6 .7-3.6 .6z" fill="#000"/>
<!-- layer: DRAFT_DIMS -->
<g fill="#000">
<path d="M283.6 53.9h1.2l-.6 3.5zM284.2 64.9l.6 3.5h-1.2zM276 155.3l.4-.1zM276 155.5l.3-.1zM276 155.8l.4 .1zM276 155.1l.4-.1zM276 156h.4zM276.1 156.2h.4zM276.1 154.9h.4zM276.1 157.9l.9-.8-.6 1zM276.1 156.3l.5 .1zM276.2 154.7l.5-.1z"/>
<path d="M276.3 156.5h.4zM276 155.8l.3-.3zM276 155.5h.3zM276.3 154.5l.5-.1zM276 155.3l.3 .1-.3 .1zM276 155.1l.4 .1-.4 .1zM276.1 154.9l.3 .1-.4 .1zM276.1 156.3h.4zM276.5 154.3h.7zM276.4 156.7l.5-.1zM276.1 154.9l.5-.2zM276.2 154.7h.4l-.5 .2z"/>
<path d="M276.7 157h1.8zM276.3 154.5l.4 .1-.5 .1zM278.5 154.4l-1.4 2.4-.2-.2zM277 157.1l1.5-.1zM276.7 157l.3 .1-.9 .8zM276.3 154.5l.7-.2zM276.5 154.3h.5l-.7 .2zM277 154h1.4zM276.5 156.8h.6zM276.7 157l.6-.1zM277.1 157.2l1.2-.1zM277.2 153.9h1z"/>
<path d="M276.7 157l.7-.1zM276.5 154.3l.8-.1zM276.7 157l.9-.1zM277.5 153.8h.4zM276.5 154.3l1-.1zM277.3 157.2h.8zM276.7 157l1-.1zM277.5 154.2l1.2-.1zM276.7 157l1.2-.1zM277.5 157.3l.6-.1zM277.7 157.3l.4-.1zM277.7 154.2l1-.1z"/>
<path d="M277.2 153.9h.8zM277.2 153.9l.7-.1zM277.9 156.9h.8zM277.8 154.2l.9-.1zM278 156.9l.9-.1zM278 154.2l.7-.1zM277.1 157.2h1zM277 154l1.2-.1zM278.1 154.2l.6-.1zM278.2 154.3h.7zM277 157.1h1.3zM278.4 156.7l.6-.1z"/>
<path d="M276.8 154.1l1.6-.1zM278.4 154l.9-.9-.6 1zM278.2 154.3l.3 .1-1.6 2.2zM278.5 154.4h.5zM278.6 154.6h.5zM278.7 156.5l.5-.1zM276.8 154.1h1.9zM278.8 154.7l.4 .1zM278.9 156.2h.4zM278.8 156.4l.5-.2zM278.8 154.8h.4zM278.9 154.9h.4z"/>
<path d="M278.2 156.8h.7zM279 156.1l.3-.1zM279 155.1h.4zM279 155.9l.4-.1zM279 155.2l.4 .1zM278.5 156.6h.5zM279.1 155.4l.3-.1zM279.1 155.5l.3-.2zM279.1 155.7l.3-.2zM279 152.9l.3 .2-.9 .9zM279 156.1l.3 .1zM279 155.9l.3 .1z"/>
<path d="M279.1 155.5h.3zM279.1 155.7l.3 .1zM326.4 157.5l3.5 .6-3.5 .6zM338.4 158.1l3.5-.6v1.2zM283.6 199.6h1.2l-.6 3.5zM284.2 213.1l.6 3.5h-1.2zM81 288.1l3.5-.6v1.2zM109.5 287.5l3.5 .6-3.5 .6z"/>
</g>
<g fill="none" stroke="#000" stroke-width=".42">
<path d="M283.2 57.4h10.9M283.6 53.9h1.2l-.6 3.5zM284.2 50.4v21.5M283.2 64.9h19M284.2 64.9l.6 3.5h-1.2zM275.6 158.1h69.8M276 155.3l.4-.1zM276 155.3l.3 .1-.3 .1zM276 155.5l.3-.1zM276 155.8l.3-.3zM276 155.5h.3zM276 155.8l.4 .1z"/>
<path d="M276 155.1l.4-.1zM276 155.1l.4 .1-.4 .1zM276 156h.4zM276.1 156.2h.4zM276.1 154.9l.5-.2zM276.1 154.9h.4zM276.1 154.9l.3 .1-.4 .1zM276.1 157.9l.9-.8-.6 1zM276.1 156.3h.4zM276.1 156.3l.5 .1zM276.2 154.7l.5-.1zM276.2 154.7h.4l-.5 .2z"/>
<path d="M276.3 156.5h.4zM276.3 154.5l.7-.2zM276.3 154.5l.5-.1zM276.3 154.5l.4 .1-.5 .1zM276.4 156.7l.5-.1zM276.5 154.3l.8-.1zM276.5 154.3l1-.1zM276.5 154.3h.7zM276.5 154.3h.5l-.7 .2zM276.5 156.8h.6zM276.6 154.2l2.1-.1zM276.6 154.1h2.1"/>
<path d="M276.7 157l1.2-.1zM276.7 157l1-.1zM276.7 157l.9-.1zM276.7 157l.7-.1zM276.7 157l.6-.1zM276.7 157h1.8zM276.7 157l.3 .1-.9 .8zM276.8 154.1l1.6-.1zM276.8 154.1h1.9zM277 157.1l1.5-.1zM277 157.1h1.3zM277 154l1.2-.1z"/>
<path d="M277 154h1.4zM277.1 157.2l1.2-.1zM277.1 157.2h1zM277.2 153.9h.8zM277.2 153.9l.7-.1zM277.2 153.9h1zM277.3 157.2h.8zM277.5 153.8h.4zM277.5 154.2l1.2-.1zM277.5 157.3l.6-.1zM277.7 154.2l1-.1zM277.7 157.3l.4-.1z"/>
<path d="M277.8 154.2l.9-.1zM277.9 156.9h.8zM278 154.2l.7-.1zM278 156.9l.9-.1zM278.1 154.2l.6-.1zM278.2 154.3h.7zM278.2 154.3l.3 .1-1.6 2.2zM278.2 156.8h.7zM278.4 156.7l.6-.1zM278.4 154l.9-.9-.6 1zM278.5 154.4h.5zM278.5 156.6h.5z"/>
<path d="M278.5 154.4l-1.4 2.4-.2-.2zM278.6 154.6h.5zM278.7 156.5l.5-.1zM278.8 154.7l.4 .1zM278.8 156.4l.5-.2zM278.8 154.8h.4zM278.9 156.2h.4zM278.9 154.9h.4zM279 156.1l.3-.1zM279 156.1l.3 .1zM279 152.9l.3 .2-.9 .9zM279 155.1h.4z"/>
<path d="M279 155.9l.4-.1zM279 155.9l.3 .1zM279 155.2l.4 .1zM279.1 155.4l.3-.1zM279.1 155.5l.3-.2zM279.1 155.5h.3zM279.1 155.7l.3-.2zM279.1 155.7l.3 .1zM326.4 157.5l3.5 .6-3.5 .6zM338.4 158.1l3.5-.6v1.2zM283.6 199.6h1.2l-.6 3.5zM284.2 196.1v24"/>
<path d="M283.2 213.1h6M283.2 203.1h28.5M284.2 213.1l.6 3.5h-1.2zM81 262.7v26.4M113 262.7v26.4M81 288.1l3.5-.6v1.2zM81 288.1h32M109.5 287.5l3.5 .6-3.5 .6z"/>
</g>
<text font-size="8.8" x="160.9" y="187.6">А</text>
<g font-size="7.6">
<text x="93.8" y="9.4" transform="rotate(-180 93.8 9.4)">A91-4F4-02M Деталь</text>
<text x="500.2" y="370.1">A91-4F4-02M Деталь</text>
<text x="491.7" y="385.6">Площадка</text>
<text x="482.7" y="393.3">блока цилиндров</text>
<text x="559.5" y="390.1">1,3</text>
</g>
<g font-size="7.5">
<text x="536.7" y="38.3">(</text>
<text x="544.8" y="38.3">)</text>
</g>
<g font-size="7.2">
<text x="43.3" y="227.8">(</text>
<text x="51.2" y="227.8">)</text>
<text x="97.3" y="297.1">(</text>
<text x="105.6" y="297.1">)</text>
</g>
<text font-size="6.8" x="577.6" y="389.8">1:1</text>
<g font-size="6.1">
<text x="479.7" y="409.6">Сталь 45 ГОСТ 1050-88</text>
<text x="554" y="409.6">ООО &quot;ПТО&quot;</text>
</g>
<g font-size="5.9">
<text x="192" y="101.4">Б</text>
<text x="285" y="101.4">А</text>
<text x="439.2" y="307.9">А-А</text>
<text x="192" y="313.8">Б</text>
<text x="330" y="320.1">Б-Б</text>
<text x="285" y="357.6">А</text>
</g>
<g font-size="5.1">
<text x="530.9" y="32">3,2</text>
<text x="331.9" y="46.5">64</text>
<text x="380.6" y="46.6" transform="rotate(80 380.6 46.6)">14</text>
<text x="283.3" y="64.8" transform="rotate(-90 283.3 64.8)">7,5*</text>
<text x="383.3" y="72.5" transform="rotate(-90 383.3 72.5)">9</text>
<text x="308.5" y="82.7" transform="rotate(-90 308.5 82.7)">2</text>
<text x="361.2" y="80.3" transform="rotate(-90 361.2 80.3)">1</text>
<text x="332.1" y="85">32</text>
<text x="331.9" y="95">64</text>
<text x="364.3" y="122.3">16</text>
<text x="283.3" y="138.3" transform="rotate(-90 283.3 138.3)">8</text>
<text x="459.2" y="148.3" transform="rotate(-90 459.2 148.3)">0.8</text>
<text x="426.9" y="150.6" transform="rotate(-90 426.9 150.6)">0.8</text>
<text x="279.8" y="157.3">8,5</text>
<text x="274.3" y="162.5">4 отв</text>
<text x="245.4" y="172.1">R10</text>
<text x="383.3" y="170.4" transform="rotate(-90 383.3 170.4)">70</text>
<text x="42.5" y="178.8">8</text>
<text x="245.4" y="177.3">2 места</text>
<text x="284.4" y="178">16</text>
<text x="34.2" y="184.1">2 отв</text>
<text x="103.6" y="205.9">8</text>
<text x="263.3" y="208.5" transform="rotate(-90 263.3 208.5)">145</text>
<text x="283.3" y="210.4" transform="rotate(-90 283.3 210.4)">10</text>
<text x="35.1" y="227.1">6 H7</text>
<text x="146.1" y="224.3" transform="rotate(-90 146.1 224.3)">65</text>
<text x="349" y="227.5">8,5</text>
<text x="423.4" y="223.8">12</text>
<text x="34.6" y="233.1">2 отв</text>
<text x="314.6" y="231.9">45</text>
<text x="344.3" y="232.7">2 отв</text>
<text x="458.7" y="232" transform="rotate(-90 458.7 232)">6,2</text>
<text x="479" y="231.1" transform="rotate(-90 479 231.1)">100</text>
<text x="50" y="238.5">2,5</text>
<text x="192" y="237.8" transform="rotate(-90 192 237.8)">85</text>
<text x="282.4" y="238.2" transform="rotate(-90 282.4 238.2)">20</text>
<text x="425.8" y="239.5">9</text>
<text x="463.9" y="236.7" transform="rotate(-90 463.9 236.7)">4 отв</text>
<text x="28.2" y="242.8" transform="rotate(-90 28.2 242.8)">75</text>
<text x="410.2" y="241" transform="rotate(-90 410.2 241)">12</text>
<text x="415.4" y="245.6" transform="rotate(-90 415.4 245.6)">4 места</text>
<text x="273.3" y="247.8" transform="rotate(-90 273.3 247.8)">65</text>
<text x="283.3" y="262.6" transform="rotate(-90 283.3 262.6)">35</text>
<text x="44.7" y="268.2" transform="rotate(-90 44.7 268.2)">23,5</text>
<text x="382.2" y="275.3" transform="rotate(-90 382.2 275.3)">8</text>
<text x="410.2" y="273" transform="rotate(-90 410.2 273)">14</text>
<text x="420.2" y="275" transform="rotate(-90 420.2 275)">10</text>
<text x="582.2" y="272.4" transform="rotate(-90 582.2 272.4)">15</text>
<text x="93.7" y="287.3">32*</text>
<text x="218.8" y="287.3">18,5</text>
<text x="345.6" y="287.3">М10х1</text>
<text x="426.9" y="287.3">М6</text>
<text x="504.6" y="283.6">8</text>
<text x="345.6" y="292.5">4 места</text>
<text x="496.4" y="288.9">2 отв</text>
<text x="87" y="296.4">70 E9</text>
<text x="329.2" y="296.4">20</text>
<text x="444.4" y="297.3">8</text>
<text x="516.1" y="298.1">Вид А</text>
<text x="94.7" y="307.3">80</text>
<text x="329.5" y="306.4">45</text>
<text x="41.6" y="372.2">1. *- размеры для справок;</text>
<text x="41.6" y="377.5">2. Предельные отклонения по H14; h14;</text>
<text x="116.8" y="377.5">IT14/2;</text>
<text x="41.6" y="382.7">3. Неуказанные фаски- 0.5х45 , радиусы- R0.5 мм;</text>
<text x="41.6" y="388">4. Острые кромки притупить 0,5х45 .</text>
</g>
<g font-size="4.5">
<text x="543.1" y="379.1">Лит.</text>
<text x="557.9" y="379.1">Масса</text>
<text x="573" y="379.1">Масштаб</text>
<text x="404.5" y="384.1">Изм.</text>
<text x="405.4" y="389.1">Pазраб.</text>
<text x="412" y="384.1">Лист</text>
<text x="422.4" y="389.1">Арзамасов В.В.</text>
<text x="425.7" y="384.1">№ докум.</text>
<text x="447.7" y="384.1">Подп.</text>
<text x="460" y="384.1">Дата</text>
<text x="405.4" y="394.1">Пров.</text>
<text x="405.4" y="399.1">Т.контр.</text>
<text x="540" y="399.1">Лист</text>
<text x="553.4" y="399.1">1</text>
<text x="559.3" y="399.1">Листов</text>
<text x="579.4" y="399.1">1</text>
<text x="405.4" y="404.1">Нач.отд.</text>
<text x="405.4" y="409.1">Н.контр.</text>
<text x="405.4" y="414.1">Утв.</text>
</g>
<g font-size="3.8">
<text x="11.8" y="166.3" transform="rotate(-90 11.8 166.3)">Перв. примен.</text>
<text x="11.8" y="223.1" transform="rotate(-90 11.8 223.1)">Справ. N</text>
<text x="11.8" y="295.6" transform="rotate(-90 11.8 295.6)">Подп. и дата</text>
<text x="11.8" y="324.9" transform="rotate(-90 11.8 324.9)">Инв. N дубл.</text>
<text x="11.8" y="350" transform="rotate(-90 11.8 350)">Взам. инв. N</text>
<text x="11.8" y="380.6" transform="rotate(-90 11.8 380.6)">Подп. и дата</text>
<text x="11.8" y="409.9" transform="rotate(-90 11.8 409.9)">Инв. N подл.</text>
<text x="556.6" y="418.4">Формат:А2</text>
</g>
<text font-size="3.5" x="459.5" y="388.7">03.07.19</text>
<g font-size="3.1">
<text x="44.7" y="225">+0,012</text>
<text x="280.3" y="233.7" transform="rotate(-90 280.3 233.7)">+0,05</text>
<text x="283.1" y="233.7" transform="rotate(-90 283.1 233.7)">-0,05</text>
<text x="98.7" y="294.3">+0,134</text>
<text x="98.7" y="297.1">+0,060</text>
<text x="333.7" y="294.3">+0,05</text>
<text x="333.7" y="297.1">-0,05</text>
<text x="333.8" y="304.3">+0,15</text>
<text x="333.8" y="307.1">-0,15</text>
</g>
</svg>
